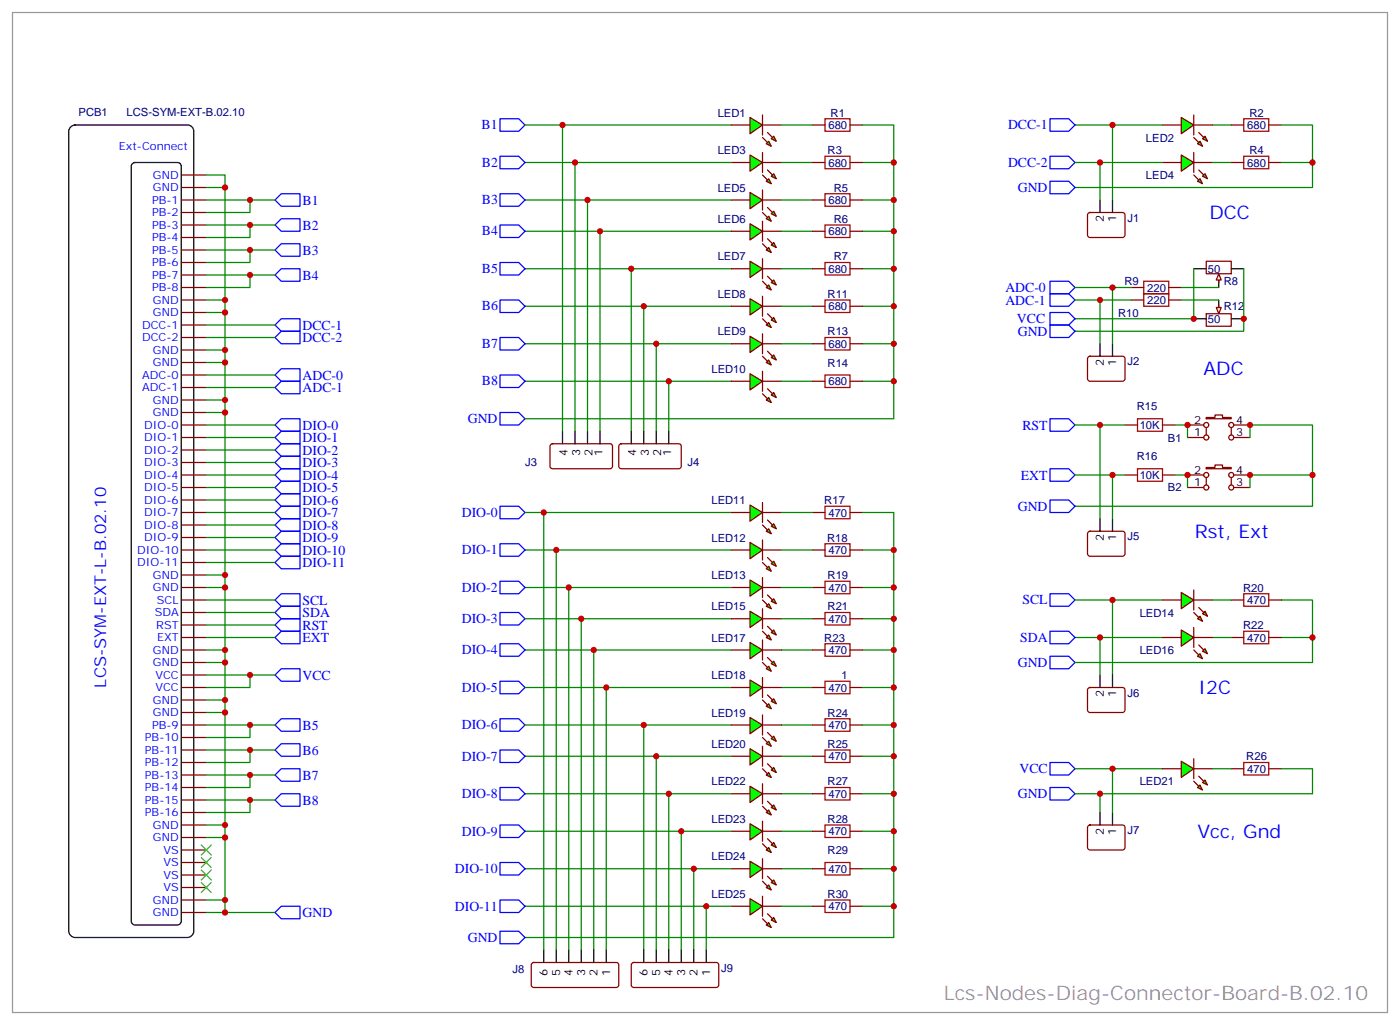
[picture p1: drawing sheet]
<svg xmlns="http://www.w3.org/2000/svg" width="395mm" height="289mm" viewBox="0 0 395 289" stroke-linecap="round" stroke-linejoin="round" font-family="sans-serif">
<path d="M141.1 33.5h5.3l1.8 1.8-1.8 1.7h-5.3zM296.3 79.4h5.3l1.8 1.7-1.8 1.8h-5.3zM296.3 82.9h5.3l1.8 1.8-1.8 1.7h-5.3zM296.3 118.2h5.3l1.8 1.7-1.8 1.8h-5.3zM296.3 132.3h5.3l1.8 1.8-1.8 1.7h-5.3zM296.3 215.2h5.3l1.8 1.8-1.8 1.7h-5.3zM296.3 222.2h5.3l1.8 1.8-1.8 1.8h-5.3z" fill="none" stroke="#00f" stroke-width=".35"/>
<path d="M148.2 35.3h58.2M303.4 217h24.7M310.4 224v5.3" fill="none" stroke="#008700" stroke-width=".35"/>
<path d="M206.4 35.3h5.3M215.2 35.3h5.3" fill="none" stroke="#870000" stroke-width=".35"/>
<g fill="#0f0" stroke="#870000" stroke-width=".35">
<path d="M217.7 39.2l.7-.7 .7 1.4z"/>
<path d="M216.3 40.6l.7-.7 .7 1.4z"/>
</g>
<g fill="#870000" stroke="#870000" stroke-width=".35">
<path d="M216.6 37.4l1.4 1.4z"/>
<path d="M215.2 38.8l1.4 1.4z"/>
</g>
<path d="M215.2 32.5v5.6z" fill="#f00" stroke="#870000" stroke-width=".35"/>
<path d="M211.7 33.2l3.5 2.1-3.5 2.4z" fill="#0f0" stroke="#870000" stroke-width=".35"/>
<path d="M232.8 33.5h7.1v3.5h-7.1z" fill="none" stroke="#a10000" stroke-width=".35"/>
<path d="M229.3 35.3h3.5M239.9 35.3h3.5M206.4 45.9h5.3M215.2 45.9h5.3" fill="none" stroke="#870000" stroke-width=".35"/>
<path d="M158.7 35.3v86.4M220.5 35.3h8.8" fill="none" stroke="#008700" stroke-width=".35"/>
<g fill="#0f0" stroke="#870000" stroke-width=".35">
<path d="M217.7 49.7l.7-.7 .7 1.4z"/>
<path d="M216.3 51.2l.7-.8 .7 1.5z"/>
</g>
<g fill="#870000" stroke="#870000" stroke-width=".35">
<path d="M216.6 48l1.4 1.4z"/>
<path d="M215.2 49.4l1.4 1.4z"/>
</g>
<path d="M215.2 43v5.7z" fill="#f00" stroke="#870000" stroke-width=".35"/>
<path d="M211.7 43.7l3.5 2.2-3.5 2.4z" fill="#0f0" stroke="#870000" stroke-width=".35"/>
<path d="M148.2 45.9h58.2" fill="none" stroke="#008700" stroke-width=".35"/>
<path d="M206.4 56.4h5.3M215.2 56.4h5.3" fill="none" stroke="#870000" stroke-width=".35"/>
<g fill="#0f0" stroke="#870000" stroke-width=".35">
<path d="M217.7 60.3l.7-.7 .7 1.4z"/>
<path d="M216.3 61.7l.7-.7 .7 1.4z"/>
</g>
<g fill="#870000" stroke="#870000" stroke-width=".35">
<path d="M216.6 58.6l1.4 1.4z"/>
<path d="M215.2 60l1.4 1.4z"/>
</g>
<path d="M215.2 53.6v5.7z" fill="#f00" stroke="#870000" stroke-width=".35"/>
<path d="M211.7 54.3l3.5 2.1-3.5 2.5z" fill="#0f0" stroke="#870000" stroke-width=".35"/>
<path d="M148.2 56.4h58.2M148.2 65.3h58.2" fill="none" stroke="#008700" stroke-width=".35"/>
<path d="M206.4 65.3h5.3M215.2 65.3h5.3" fill="none" stroke="#870000" stroke-width=".35"/>
<g fill="#0f0" stroke="#870000" stroke-width=".35">
<path d="M217.7 69.1l.7-.7 .7 1.5z"/>
<path d="M216.3 70.6l.7-.7 .7 1.4z"/>
</g>
<g fill="#870000" stroke="#870000" stroke-width=".35">
<path d="M216.6 67.4l1.4 1.4z"/>
<path d="M215.2 68.8l1.4 1.4z"/>
</g>
<path d="M215.2 62.4v5.7z" fill="#f00" stroke="#870000" stroke-width=".35"/>
<path d="M211.7 63.1l3.5 2.2-3.5 2.4z" fill="#0f0" stroke="#870000" stroke-width=".35"/>
<path d="M148.2 75.8h58.2" fill="none" stroke="#008700" stroke-width=".35"/>
<path d="M206.4 75.8h5.3M215.2 75.8h5.3" fill="none" stroke="#870000" stroke-width=".35"/>
<g fill="#0f0" stroke="#870000" stroke-width=".35">
<path d="M217.7 79.7l.7-.7 .7 1.4z"/>
<path d="M216.3 81.1l.7-.7 .7 1.4z"/>
</g>
<g fill="#870000" stroke="#870000" stroke-width=".35">
<path d="M216.6 78l1.4 1.4z"/>
<path d="M215.2 79.4l1.4 1.4z"/>
</g>
<path d="M215.2 73v5.7z" fill="#f00" stroke="#870000" stroke-width=".35"/>
<path d="M211.7 73.7l3.5 2.1-3.5 2.5z" fill="#0f0" stroke="#870000" stroke-width=".35"/>
<path d="M148.2 86.4h58.2" fill="none" stroke="#008700" stroke-width=".35"/>
<path d="M206.4 86.4h5.3M215.2 86.4h5.3" fill="none" stroke="#870000" stroke-width=".35"/>
<g fill="#0f0" stroke="#870000" stroke-width=".35">
<path d="M218.4 89.6l.7 1.4-1.4-.7z"/>
<path d="M216.3 91.7l.7-.7 .7 1.4z"/>
</g>
<g fill="#870000" stroke="#870000" stroke-width=".35">
<path d="M216.6 88.5l1.4 1.5z"/>
<path d="M215.2 90l1.4 1.4z"/>
</g>
<path d="M215.2 83.6v5.7z" fill="#f00" stroke="#870000" stroke-width=".35"/>
<path d="M211.7 84.3l3.5 2.1-3.5 2.5z" fill="#0f0" stroke="#870000" stroke-width=".35"/>
<path d="M148.2 97h58.2" fill="none" stroke="#008700" stroke-width=".35"/>
<path d="M206.4 97h5.3M215.2 97h5.3" fill="none" stroke="#870000" stroke-width=".35"/>
<g fill="#0f0" stroke="#870000" stroke-width=".35">
<path d="M217.7 100.9l.7-.7 .7 1.4z"/>
<path d="M216.3 102.3l.7-.7 .7 1.4z"/>
</g>
<g fill="#870000" stroke="#870000" stroke-width=".35">
<path d="M216.6 99.1l1.4 1.4z"/>
<path d="M215.2 100.5l1.4 1.5z"/>
</g>
<path d="M215.2 94.2v5.6z" fill="#f00" stroke="#870000" stroke-width=".35"/>
<path d="M211.7 94.9l3.5 2.1-3.5 2.5z" fill="#0f0" stroke="#870000" stroke-width=".35"/>
<path d="M148.2 107.6h58.2" fill="none" stroke="#008700" stroke-width=".35"/>
<path d="M206.4 107.6h5.3M215.2 107.6h5.3" fill="none" stroke="#870000" stroke-width=".35"/>
<g fill="#0f0" stroke="#870000" stroke-width=".35">
<path d="M217.7 111.5l.7-.7 .7 1.4z"/>
<path d="M216.3 112.9l.7-.7 .7 1.4z"/>
</g>
<g fill="#870000" stroke="#870000" stroke-width=".35">
<path d="M216.6 109.7l1.4 1.4z"/>
<path d="M215.2 111.1l1.4 1.4z"/>
</g>
<path d="M215.2 104.8v5.6z" fill="#f00" stroke="#870000" stroke-width=".35"/>
<path d="M211.7 105.5l3.5 2.1-3.5 2.5z" fill="#0f0" stroke="#870000" stroke-width=".35"/>
<g fill="none" stroke="#008700" stroke-width=".35">
<path d="M162.3 45.9v75.8M165.8 56.4v65.3M220.5 45.9h8.8M220.5 56.4h8.8M169.3 65.3v56.4M178.2 75.8v45.9M220.5 65.3h8.8M220.5 75.8h8.8M181.7 86.4v35.3M185.2 97v24.7M220.5 86.4h8.8M220.5 97h8.8"/>
<path d="M188.7 107.6v14.1M220.5 107.6h8.8M220.5 194h8.8M181.7 204.6v63.5M185.2 213.4v54.7M220.5 213.4h8.8M220.5 204.6h8.8M188.7 224v44.1M192.3 234.6v33.5M220.5 234.6h8.8M220.5 224h8.8M195.8 245.2v22.9"/>
<path d="M199.3 255.8v12.3M220.5 255.8h8.8M220.5 245.2h8.8"/>
</g>
<path d="M206.4 255.8h5.3M215.2 255.8h5.3" fill="none" stroke="#870000" stroke-width=".35"/>
<g fill="#0f0" stroke="#870000" stroke-width=".35">
<path d="M217.7 259.6l.7-.7 .7 1.5z"/>
<path d="M216.3 261.1l.7-.7 .7 1.4z"/>
</g>
<g fill="#870000" stroke="#870000" stroke-width=".35">
<path d="M216.6 257.9l1.4 1.4z"/>
<path d="M215.2 259.3l1.4 1.4z"/>
</g>
<path d="M215.2 252.9v5.7z" fill="#f00" stroke="#870000" stroke-width=".35"/>
<path d="M211.7 253.6l3.5 2.2-3.5 2.4z" fill="#0f0" stroke="#870000" stroke-width=".35"/>
<path d="M148.2 255.8h58.2" fill="none" stroke="#008700" stroke-width=".35"/>
<path d="M141.1 254h5.3l1.8 1.8-1.8 1.7h-5.3z" fill="none" stroke="#00f" stroke-width=".35"/>
<path d="M206.4 245.2h5.3M215.2 245.2h5.3" fill="none" stroke="#870000" stroke-width=".35"/>
<g fill="#0f0" stroke="#870000" stroke-width=".35">
<path d="M217.7 249.1l.7-.7 .7 1.4z"/>
<path d="M217 249.8l.7 1.4-1.4-.7z"/>
</g>
<g fill="#870000" stroke="#870000" stroke-width=".35">
<path d="M216.6 247.3l1.4 1.4z"/>
<path d="M215.2 248.7l1.4 1.4z"/>
</g>
<path d="M215.2 242.4v5.6z" fill="#f00" stroke="#870000" stroke-width=".35"/>
<path d="M211.7 243.1l3.5 2.1-3.5 2.5z" fill="#0f0" stroke="#870000" stroke-width=".35"/>
<path d="M148.2 245.2h58.2" fill="none" stroke="#008700" stroke-width=".35"/>
<path d="M141.1 243.4h5.3l1.8 1.8-1.8 1.7h-5.3z" fill="none" stroke="#00f" stroke-width=".35"/>
<path d="M206.4 234.6h5.3M215.2 234.6h5.3" fill="none" stroke="#870000" stroke-width=".35"/>
<g fill="#0f0" stroke="#870000" stroke-width=".35">
<path d="M217.7 238.5l.7-.7 .7 1.4z"/>
<path d="M216.3 239.9l.7-.7 .7 1.4z"/>
</g>
<g fill="#870000" stroke="#870000" stroke-width=".35">
<path d="M216.6 236.7l1.4 1.4z"/>
<path d="M215.2 238.1l1.4 1.4z"/>
</g>
<path d="M215.2 231.8v5.6z" fill="#f00" stroke="#870000" stroke-width=".35"/>
<path d="M211.7 232.5l3.5 2.1-3.5 2.5z" fill="#0f0" stroke="#870000" stroke-width=".35"/>
<path d="M148.2 234.6h58.2" fill="none" stroke="#008700" stroke-width=".35"/>
<path d="M141.1 232.8h5.3l1.8 1.8-1.8 1.8h-5.3z" fill="none" stroke="#00f" stroke-width=".35"/>
<path d="M206.4 224h5.3M215.2 224h5.3" fill="none" stroke="#870000" stroke-width=".35"/>
<g fill="#0f0" stroke="#870000" stroke-width=".35">
<path d="M217.7 227.9l.7-.7 .7 1.4z"/>
<path d="M216.3 229.3l.7-.7 .7 1.4z"/>
</g>
<g fill="#870000" stroke="#870000" stroke-width=".35">
<path d="M216.6 226.1l1.4 1.4z"/>
<path d="M215.2 227.5l1.4 1.5z"/>
</g>
<path d="M215.2 221.2v5.6z" fill="#f00" stroke="#870000" stroke-width=".35"/>
<path d="M211.7 221.9l3.5 2.1-3.5 2.5z" fill="#0f0" stroke="#870000" stroke-width=".35"/>
<path d="M148.2 224h58.2" fill="none" stroke="#008700" stroke-width=".35"/>
<path d="M141.1 222.2h5.3l1.8 1.8-1.8 1.8h-5.3z" fill="none" stroke="#00f" stroke-width=".35"/>
<path d="M206.4 213.4h5.3M215.2 213.4h5.3" fill="none" stroke="#870000" stroke-width=".35"/>
<g fill="#0f0" stroke="#870000" stroke-width=".35">
<path d="M218.4 216.6l.7 1.4-1.4-.7z"/>
<path d="M217 218l.7 1.4-1.4-.7z"/>
</g>
<g fill="#870000" stroke="#870000" stroke-width=".35">
<path d="M216.6 215.5l1.4 1.5z"/>
<path d="M215.2 217l1.4 1.4z"/>
</g>
<path d="M215.2 210.6v5.7z" fill="#f00" stroke="#870000" stroke-width=".35"/>
<path d="M211.7 211.3l3.5 2.1-3.5 2.5z" fill="#0f0" stroke="#870000" stroke-width=".35"/>
<path d="M148.2 213.4h58.2M148.2 204.6h58.2" fill="none" stroke="#008700" stroke-width=".35"/>
<path d="M141.1 211.7h5.3l1.8 1.7-1.8 1.8h-5.3zM141.1 202.8h5.3l1.8 1.8-1.8 1.8h-5.3z" fill="none" stroke="#00f" stroke-width=".35"/>
<path d="M206.4 204.6h5.3M215.2 204.6h5.3" fill="none" stroke="#870000" stroke-width=".35"/>
<g fill="#0f0" stroke="#870000" stroke-width=".35">
<path d="M218.4 207.8l.7 1.4-1.4-.7z"/>
<path d="M216.3 209.9l.7-.7 .7 1.4z"/>
</g>
<g fill="#870000" stroke="#870000" stroke-width=".35">
<path d="M216.6 206.7l1.4 1.4z"/>
<path d="M215.2 208.1l1.4 1.5z"/>
</g>
<path d="M215.2 201.8v5.6z" fill="#f00" stroke="#870000" stroke-width=".35"/>
<path d="M211.7 202.5l3.5 2.1-3.5 2.5z" fill="#0f0" stroke="#870000" stroke-width=".35"/>
<path d="M141.1 192.3h5.3l1.8 1.7-1.8 1.8h-5.3z" fill="none" stroke="#00f" stroke-width=".35"/>
<path d="M148.2 194h58.2" fill="none" stroke="#008700" stroke-width=".35"/>
<path d="M206.4 194h5.3M215.2 194h5.3" fill="none" stroke="#870000" stroke-width=".35"/>
<g fill="#0f0" stroke="#870000" stroke-width=".35">
<path d="M217.7 197.9l.7-.7 .7 1.4z"/>
<path d="M216.3 199.3l.7-.7 .7 1.4z"/>
</g>
<g fill="#870000" stroke="#870000" stroke-width=".35">
<path d="M216.6 196.1l1.4 1.5z"/>
<path d="M215.2 197.6l1.4 1.4z"/>
</g>
<path d="M215.2 191.2v5.7z" fill="#f00" stroke="#870000" stroke-width=".35"/>
<path d="M211.7 191.9l3.5 2.1-3.5 2.5z" fill="#0f0" stroke="#870000" stroke-width=".35"/>
<path d="M167.6 183.4v84.7M220.5 183.4h8.8M243.4 183.4h8.8v81.2h-104" fill="none" stroke="#008700" stroke-width=".35"/>
<path d="M232.8 181.7h7.1v3.5h-7.1z" fill="none" stroke="#a10000" stroke-width=".35"/>
<path d="M206.4 183.4h5.3M215.2 183.4h5.3M229.3 183.4h3.5M239.9 183.4h3.5" fill="none" stroke="#870000" stroke-width=".35"/>
<g fill="#0f0" stroke="#870000" stroke-width=".35">
<path d="M217.7 187.3l.7-.7 .7 1.4z"/>
<path d="M216.3 188.7l.7-.7 .7 1.4z"/>
</g>
<g fill="#870000" stroke="#870000" stroke-width=".35">
<path d="M216.6 185.6l1.4 1.4z"/>
<path d="M215.2 187l1.4 1.4z"/>
</g>
<path d="M215.2 180.6v5.7z" fill="#f00" stroke="#870000" stroke-width=".35"/>
<path d="M211.7 181.3l3.5 2.1-3.5 2.5z" fill="#0f0" stroke="#870000" stroke-width=".35"/>
<path d="M148.2 183.4h58.2" fill="none" stroke="#008700" stroke-width=".35"/>
<path d="M141.1 181.7h5.3l1.8 1.7-1.8 1.8h-5.3z" fill="none" stroke="#00f" stroke-width=".35"/>
<path d="M336.9 75.8h3.5M344 77.6v3.5M347.5 75.8h3.5" fill="none" stroke="#000" stroke-width=".35"/>
<path d="M340.4 73.7h7.1v3.6h-7.1zM344 78v1.7" fill="none" stroke="#870000" stroke-width=".35"/>
<path d="M344 77.3l.7 1.7h-1.4z" fill="#f0f0f0" stroke="#870000" stroke-width=".35"/>
<path d="M336.9 90h3.5M344 84.7v3.5M347.5 90h3.5" fill="none" stroke="#000" stroke-width=".35"/>
<path d="M340.4 88.5h7.1v3.6h-7.1zM344 86.1v1.7" fill="none" stroke="#870000" stroke-width=".35"/>
<path d="M343.3 86.8h1.4l-.7 1.7z" fill="#f0f0f0" stroke="#870000" stroke-width=".35"/>
<path d="M296.3 44.1h5.3l1.8 1.8-1.8 1.7h-5.3z" fill="none" stroke="#00f" stroke-width=".35"/>
<path d="M342.2 35.3h5.3" fill="none" stroke="#008700" stroke-width=".35"/>
<path d="M351 33.5h7.1v3.5h-7.1z" fill="none" stroke="#a10000" stroke-width=".35"/>
<path d="M328.1 35.3h5.3M336.9 35.3h5.3M347.5 35.3h3.5M358.1 35.3h3.5" fill="none" stroke="#870000" stroke-width=".35"/>
<g fill="#0f0" stroke="#870000" stroke-width=".35">
<path d="M340.1 38.5l.7 1.4-1.4-.7z"/>
<path d="M338 40.6l.7-.7 .7 1.4z"/>
</g>
<g fill="#870000" stroke="#870000" stroke-width=".35">
<path d="M338.3 37.4l1.4 1.4z"/>
<path d="M336.9 38.8l1.4 1.4z"/>
</g>
<path d="M336.9 32.5v5.6z" fill="#f00" stroke="#870000" stroke-width=".35"/>
<path d="M333.4 33.2l3.5 2.1-3.5 2.4z" fill="#0f0" stroke="#870000" stroke-width=".35"/>
<path d="M303.4 35.3h24.7" fill="none" stroke="#008700" stroke-width=".35"/>
<path d="M296.3 33.5h5.3l1.8 1.8-1.8 1.7h-5.3z" fill="none" stroke="#00f" stroke-width=".35"/>
<path d="M328.1 45.9h5.3M336.9 45.9h5.3M307.2 60.2l.4-.2h9.5l.4 .7-.1 5.9-.6 .4h-9.5l-.4-.7v-5.6z" fill="none" stroke="#870000" stroke-width=".35"/>
<path d="M310.4 56.4v3.6M314 56.4v3.6" fill="none" stroke="#000" stroke-width=".35"/>
<g fill="#0f0" stroke="#870000" stroke-width=".35">
<path d="M340.1 49l.7 1.4-1.4-.7z"/>
<path d="M338.7 50.4l.7 1.5-1.4-.7z"/>
</g>
<g fill="#870000" stroke="#870000" stroke-width=".35">
<path d="M338.3 48l1.4 1.4z"/>
<path d="M336.9 49.4l1.4 1.4z"/>
</g>
<path d="M336.9 43v5.7z" fill="#f00" stroke="#870000" stroke-width=".35"/>
<path d="M333.4 43.7l3.5 2.2-3.5 2.4z" fill="#0f0" stroke="#870000" stroke-width=".35"/>
<g fill="none" stroke="#008700" stroke-width=".35">
<path d="M314 35.3v21.1M361.6 35.3h8.8v17.6h-67M243.4 45.9h8.8M243.4 56.4h8.8M303.4 45.9h24.7M310.4 45.9v10.5M342.2 45.9h5.3M361.6 45.9h8.8M243.4 65.3h8.8M243.4 75.8h8.8M336.9 75.8v14.2h-33.5M351 75.8v17.7h-47.6"/>
<path d="M243.4 86.4h8.8M243.4 97h8.8M303.4 81.1h15.9M303.4 84.7h15.9M310.4 84.7v12.3M314 81.1v15.9M333.4 81.1h10.6M333.4 84.7h10.6M243.4 107.6h8.8M303.4 119.9h14.1M310.4 119.9v26.5M331.6 119.9h3.5v3.6"/>
<path d="M303.4 134.1h14.1M314 134.1v12.3M331.6 134.1h3.5v3.5M352.8 123.5v-3.6h17.6v23h-67M303.4 179.9h24.7M310.4 179.9v10.6M314 169.3v21.2M342.2 179.9h5.3M361.6 169.3h8.8v17.7h-67M361.6 179.9h8.8M243.4 194h8.8M243.4 204.6h8.8"/>
<path d="M243.4 213.4h8.8M243.4 224h8.8M243.4 234.6h8.8M243.4 245.2h8.8M243.4 255.8h8.8"/>
</g>
<g fill="none" stroke="#870000" stroke-width=".35">
<path d="M229.3 45.9h3.5M229.3 56.4h3.5M239.9 45.9h3.5M239.9 56.4h3.5M347.5 45.9h3.5M358.1 45.9h3.5M229.3 65.3h3.5M229.3 75.8h3.5M239.9 65.3h3.5M239.9 75.8h3.5M229.3 86.4h3.5M229.3 97h3.5"/>
<path d="M239.9 86.4h3.5M239.9 97h3.5M319.3 81.1h3.5M319.3 84.7h3.5M329.8 81.1h3.6M329.8 84.7h3.6M229.3 107.6h3.5M239.9 107.6h3.5M307.2 100.7l.4-.2 9.5 .1 .4 .6-.1 6-.6 .4-9.5-.1-.4-.6v-5.7zM317.5 119.9h3.5M328.1 119.9h3.5M335.1 119.9h4.6"/>
<path d="M340.4 117.8h2.5v-.7h2.1v.7h2.5v.4h-7.1zM348.2 119.9h4.6M317.5 134.1h3.5M328.1 134.1h3.5M335.1 123.5h4.6M335.1 137.6h4.6M335.1 134.1h4.6M340.4 131.9h2.5v-.7h2.1v.7h2.5v.4h-7.1zM340.4 120.7v2.1M340.4 134.8v2.1M347.5 120.7v2.1M347.5 134.8v2.1"/>
<path d="M348.2 123.5h4.6M348.2 137.6h4.6M348.2 134.1h4.6M307.2 150.1l.4-.2 9.5 .1 .4 .6-.1 6-.6 .4-9.5-.1-.4-.6v-5.7zM328.1 179.9h5.3M336.9 179.9h5.3M347.5 179.9h3.5M358.1 179.9h3.5M229.3 194h3.5M239.9 194h3.5M229.3 204.6h3.5M229.3 213.4h3.5"/>
<path d="M239.9 204.6h3.5M239.9 213.4h3.5M229.3 224h3.5M229.3 234.6h3.5M239.9 224h3.5M239.9 234.6h3.5M229.3 245.2h3.5M229.3 255.8h3.5M239.9 245.2h3.5M239.9 255.8h3.5"/>
<circle cx="340.4" cy="119.9" r=".71"/>
<circle cx="347.5" cy="119.9" r=".71"/>
<circle cx="340.4" cy="123.5" r=".71"/>
<circle cx="340.4" cy="137.6" r=".71"/>
<circle cx="340.4" cy="134.1" r=".71"/>
<circle cx="347.5" cy="123.5" r=".71"/>
<circle cx="347.5" cy="134.1" r=".71"/>
<circle cx="347.5" cy="137.6" r=".71"/>
</g>
<path d="M310.4 97v3.5M314 97v3.5M310.4 146.4v3.5M314 146.4v3.5" fill="none" stroke="#000" stroke-width=".35"/>
<g fill="none" stroke="#a10000" stroke-width=".35">
<path d="M232.8 44.1h7.1v3.5h-7.1zM232.8 54.7h7.1v3.5h-7.1zM351 44.1h7.1v3.5h-7.1zM232.8 63.5h7.1v3.5h-7.1zM232.8 74.1h7.1v3.5h-7.1zM322.8 79.4h7v3.5h-7zM232.8 84.7h7.1v3.5h-7.1zM232.8 95.2h7.1v3.6h-7.1zM322.8 82.9h7v3.5h-7zM232.8 105.8h7.1v3.6h-7.1zM321 118.2h7.1v3.5h-7.1zM321 132.3h7.1v3.5h-7.1z"/>
<path d="M351 178.2h7.1v3.5h-7.1zM232.8 192.3h7.1v3.5h-7.1zM232.8 202.8h7.1v3.6h-7.1zM232.8 211.7h7.1v3.5h-7.1zM232.8 222.2h7.1v3.6h-7.1zM232.8 232.8h7.1v3.6h-7.1zM232.8 243.4h7.1v3.5h-7.1zM232.8 254h7.1v3.5h-7.1z"/>
</g>
<path d="M296.3 51.2h5.3l1.8 1.7-1.8 1.8h-5.3zM296.3 88.2h5.3l1.8 1.8-1.8 1.7h-5.3zM296.3 91.7h5.3l1.8 1.8-1.8 1.7h-5.3zM141.1 116.4h5.3l1.8 1.8-1.8 1.7h-5.3zM296.3 141.1h5.3l1.8 1.8-1.8 1.7h-5.3zM296.3 185.2h5.3l1.8 1.8-1.8 1.7h-5.3zM141.1 262.8h5.3l1.8 1.8-1.8 1.7h-5.3z" fill="none" stroke="#00f" stroke-width=".35"/>
<g fill="#0f0" stroke="#870000" stroke-width=".35">
<path d="M340.1 183.1l.7 1.4-1.4-.7z"/>
<path d="M338 185.2l.7-.7 .7 1.4z"/>
</g>
<g fill="#870000" stroke="#870000" stroke-width=".35">
<path d="M338.3 182l1.4 1.4z"/>
<path d="M336.9 183.4l1.4 1.5z"/>
</g>
<path d="M336.9 177.1v5.6z" fill="#f00" stroke="#870000" stroke-width=".35"/>
<path d="M333.4 177.8l3.5 2.1-3.5 2.5z" fill="#0f0" stroke="#870000" stroke-width=".35"/>
<path d="M328.1 169.3h5.3M336.9 169.3h5.3M307.2 194.2l.4-.2 9.5 .1 .4 .6-.1 6-.6 .4-9.5-.1-.4-.6v-5.7z" fill="none" stroke="#870000" stroke-width=".35"/>
<path d="M310.4 190.5v3.5M314 190.5v3.5" fill="none" stroke="#000" stroke-width=".35"/>
<path d="M296.3 167.6h5.3l1.8 1.7-1.8 1.8h-5.3z" fill="none" stroke="#00f" stroke-width=".35"/>
<path d="M303.4 169.3h24.7" fill="none" stroke="#008700" stroke-width=".35"/>
<g fill="#0f0" stroke="#870000" stroke-width=".35">
<path d="M340.1 172.5l.7 1.4-1.4-.7z"/>
<path d="M338 174.6l.7-.7 .7 1.4z"/>
</g>
<g fill="#870000" stroke="#870000" stroke-width=".35">
<path d="M338.3 171.4l1.4 1.5z"/>
<path d="M336.9 172.9l1.4 1.4z"/>
</g>
<path d="M336.9 166.5v5.7z" fill="#f00" stroke="#870000" stroke-width=".35"/>
<path d="M333.4 167.2l3.5 2.1-3.5 2.5z" fill="#0f0" stroke="#870000" stroke-width=".35"/>
<path d="M351 167.6h7.1v3.5h-7.1z" fill="none" stroke="#a10000" stroke-width=".35"/>
<path d="M347.5 169.3h3.5M358.1 169.3h3.5M328.1 217h5.3M336.9 217h5.3M307.2 233l.4-.2 9.5 .1 .4 .6-.1 6-.6 .4-9.5-.1-.4-.6v-5.7z" fill="none" stroke="#870000" stroke-width=".35"/>
<path d="M342.2 169.3h5.3" fill="none" stroke="#008700" stroke-width=".35"/>
<path d="M296.3 178.2h5.3l1.8 1.7-1.8 1.8h-5.3z" fill="none" stroke="#00f" stroke-width=".35"/>
<path d="M310.4 229.3v3.5M314 229.3v3.5" fill="none" stroke="#000" stroke-width=".35"/>
<g fill="#0f0" stroke="#870000" stroke-width=".35">
<path d="M340.1 220.1l.7 1.4-1.4-.7z"/>
<path d="M338 222.2l.7-.7 .7 1.5z"/>
</g>
<g fill="#870000" stroke="#870000" stroke-width=".35">
<path d="M338.3 219.1l1.4 1.4z"/>
<path d="M336.9 220.5l1.4 1.4z"/>
</g>
<path d="M336.9 214.1v5.7z" fill="#f00" stroke="#870000" stroke-width=".35"/>
<path d="M333.4 214.8l3.5 2.2-3.5 2.4z" fill="#0f0" stroke="#870000" stroke-width=".35"/>
<path d="M232.8 153.5h7.1v3.5h-7.1zM232.8 172.9h7.1v3.5h-7.1zM232.8 164h7.1v3.6h-7.1zM351 215.2h7.1v3.5h-7.1z" fill="none" stroke="#a10000" stroke-width=".35"/>
<path d="M206.4 144.6h5.3M215.2 144.6h5.3M229.3 155.2h3.5M239.9 155.2h3.5M229.3 174.6h3.5M229.3 165.8h3.5M239.9 174.6h3.5M239.9 165.8h3.5M347.5 217h3.5M358.1 217h3.5" fill="none" stroke="#870000" stroke-width=".35"/>
<path d="M148.2 144.6h58.2M243.4 155.2h8.8M243.4 174.6h8.8M243.4 165.8h8.8M314 217v12.3M342.2 217h5.3M361.6 217h8.8v7h-67" fill="none" stroke="#008700" stroke-width=".35"/>
<path d="M141.1 142.9h5.3l1.8 1.7-1.8 1.8h-5.3z" fill="none" stroke="#00f" stroke-width=".35"/>
<g fill="#0f0" stroke="#870000" stroke-width=".35">
<path d="M217.7 148.5l.7-.7 .7 1.4z"/>
<path d="M217 149.2l.7 1.4-1.4-.7z"/>
</g>
<g fill="#870000" stroke="#870000" stroke-width=".35">
<path d="M216.6 146.8l1.4 1.4z"/>
<path d="M215.2 148.2l1.4 1.4z"/>
</g>
<path d="M215.2 141.8v5.7z" fill="#f00" stroke="#870000" stroke-width=".35"/>
<path d="M211.7 142.5l3.5 2.1-3.5 2.5z" fill="#0f0" stroke="#870000" stroke-width=".35"/>
<path d="M232.8 142.9h7.1v3.5h-7.1z" fill="none" stroke="#a10000" stroke-width=".35"/>
<path d="M206.4 155.2h5.3M215.2 155.2h5.3M229.3 144.6h3.5M239.9 144.6h3.5" fill="none" stroke="#870000" stroke-width=".35"/>
<path d="M220.5 144.6h8.8" fill="none" stroke="#008700" stroke-width=".35"/>
<g fill="#0f0" stroke="#870000" stroke-width=".35">
<path d="M217.7 159.1l.7-.7 .7 1.4z"/>
<path d="M216.3 160.5l.7-.7 .7 1.4z"/>
</g>
<g fill="#870000" stroke="#870000" stroke-width=".35">
<path d="M216.6 157.3l1.4 1.5z"/>
<path d="M215.2 158.8l1.4 1.4z"/>
</g>
<path d="M215.2 152.4v5.6z" fill="#f00" stroke="#870000" stroke-width=".35"/>
<path d="M211.7 153.1l3.5 2.1-3.5 2.5z" fill="#0f0" stroke="#870000" stroke-width=".35"/>
<path d="M148.2 155.2h58.2" fill="none" stroke="#008700" stroke-width=".35"/>
<path d="M141.1 153.5h5.3l1.8 1.7-1.8 1.8h-5.3z" fill="none" stroke="#00f" stroke-width=".35"/>
<path d="M206.4 165.8h5.3M215.2 165.8h5.3" fill="none" stroke="#870000" stroke-width=".35"/>
<g fill="#0f0" stroke="#870000" stroke-width=".35">
<path d="M218.4 169l.7 1.4-1.4-.7z"/>
<path d="M217 170.4l.7 1.4-1.4-.7z"/>
</g>
<g fill="#870000" stroke="#870000" stroke-width=".35">
<path d="M216.6 167.9l1.4 1.4z"/>
<path d="M215.2 169.3l1.4 1.4z"/>
</g>
<path d="M215.2 163v5.6z" fill="#f00" stroke="#870000" stroke-width=".35"/>
<path d="M211.7 163.7l3.5 2.1-3.5 2.5z" fill="#0f0" stroke="#870000" stroke-width=".35"/>
<path d="M148.2 165.8h58.2M148.2 174.6h58.2" fill="none" stroke="#008700" stroke-width=".35"/>
<path d="M141.1 164h5.3l1.8 1.8-1.8 1.8h-5.3zM141.1 172.9h5.3l1.8 1.7-1.8 1.8h-5.3z" fill="none" stroke="#00f" stroke-width=".35"/>
<path d="M206.4 174.6h5.3M215.2 174.6h5.3" fill="none" stroke="#870000" stroke-width=".35"/>
<g fill="#0f0" stroke="#870000" stroke-width=".35">
<path d="M217.7 178.5l.7-.7 .7 1.4z"/>
<path d="M217 179.2l.7 1.4-1.4-.7z"/>
</g>
<g fill="#870000" stroke="#870000" stroke-width=".35">
<path d="M216.6 176.7l1.4 1.5z"/>
<path d="M215.2 178.2l1.4 1.4z"/>
</g>
<path d="M215.2 171.8v5.6z" fill="#f00" stroke="#870000" stroke-width=".35"/>
<path d="M211.7 172.5l3.5 2.1-3.5 2.5z" fill="#0f0" stroke="#870000" stroke-width=".35"/>
<path d="M243.4 35.3h8.8v82.9h-104M370.4 134.1h-17.6v3.5M153.5 144.6v123.5M157 155.2v112.9M220.5 155.2h8.8M243.4 144.6h8.8v38.8M160.5 165.8v102.3M164 174.6v93.5M220.5 165.8h8.8M220.5 174.6h8.8M171.1 194v74.1" fill="none" stroke="#008700" stroke-width=".35"/>
<path d="M150.2 271.8l.4-.2 23.6 .1 .4 .6v6l-.7 .4-23.5-.1-.5-.6v-5.7zM178.4 271.8l.5-.2 23.5 .1 .4 .6v6l-.7 .4-23.5-.1-.4-.6v-5.7z" fill="none" stroke="#870000" stroke-width=".35"/>
<path d="M153.5 268.1v3.5M157 268.1v3.5M160.5 268.1v3.5M164 268.1v3.5M167.6 268.1v3.5M171.1 268.1v3.5M181.7 268.1v3.5M185.2 268.1v3.5M188.7 268.1v3.5M192.3 268.1v3.5M195.8 268.1v3.5M199.3 268.1v3.5" fill="none" stroke="#000" stroke-width=".35"/>
<path d="M141.1 44.1h5.3l1.8 1.8-1.8 1.7h-5.3zM141.1 54.7h5.3l1.8 1.7-1.8 1.8h-5.3zM141.1 63.5h5.3l1.8 1.8-1.8 1.7h-5.3zM141.1 74.1h5.3l1.8 1.7-1.8 1.8h-5.3zM141.1 84.7h5.3l1.8 1.7-1.8 1.8h-5.3zM141.1 95.2h5.3l1.8 1.8-1.8 1.8h-5.3zM141.1 105.8h5.3l1.8 1.8-1.8 1.8h-5.3z" fill="none" stroke="#00f" stroke-width=".35"/>
<path d="M3.5 3.5h388.1v282.3h-388.1z" fill="none" stroke="#999" stroke-width=".35"/>
<path d="M20 35.8l1.2-.5h31.7a1.76 1.76 0 0 1 1.8 1.7v225.8a1.89 1.89 0 0 1-1.8 1.8h-31.7a1.89 1.89 0 0 1-1.8-1.8v-225.8z" fill="#fff" stroke="#000" stroke-width=".35"/>
<g fill="none" stroke="#870000" stroke-width=".35">
<path d="M51.2 49.4h7M51.2 52.9h7M51.2 56.4h7M51.2 60h7M51.2 63.5h7M51.2 67h7M51.2 70.6h7M51.2 74.1h7M51.2 77.6h7M51.2 84.7h7M51.2 88.2h7M51.2 98.8h7"/>
<path d="M51.2 95.2h7M51.2 91.7h7M51.2 81.1h7M51.2 119.9h7M51.2 116.4h7M51.2 112.9h7M51.2 109.4h7M51.2 105.8h7M51.2 102.3h7M51.2 137.6h7M51.2 134.1h7M51.2 130.5h7"/>
<path d="M51.2 127h7M51.2 123.5h7M155.5 125.4l.4-.2 16.5 .1 .5 .6-.1 6-.6 .4-16.5-.1-.5-.6v-5.7zM174.9 125.4l.4-.2 16.5 .1 .5 .6-.1 6-.6 .4-16.5-.1-.5-.6v-5.7zM51.2 158.8h7M51.2 155.2h7M51.2 151.7h7M51.2 148.2h7M51.2 144.6h7M51.2 141.1h7M51.2 179.9h7M51.2 176.4h7"/>
<path d="M51.2 172.9h7M51.2 169.3h7M51.2 165.8h7M51.2 162.3h7M51.2 187h7M51.2 183.4h7M51.2 197.6h7M51.2 194h7M51.2 190.5h7M51.2 201.1h7M51.2 208.1h7M51.2 218.7h7"/>
<path d="M51.2 215.2h7M51.2 211.7h7M51.2 204.6h7M51.2 229.3h7M51.2 225.8h7M51.2 222.2h7M51.2 239.9h7M51.2 236.4h7M51.2 232.8h7M51.2 257.5h7M51.2 254h7M51.2 250.5h7"/>
<path d="M51.2 246.9h7M51.2 243.4h7"/>
</g>
<path d="M37.3 46.3l.8-.4h12l.6 .2 .5 .8v213.1l-.3 .6-.8 .5h-12l-.6-.3-.5-.8v-213.1zM158.7 121.7v3.5M162.3 121.7v3.5M165.8 121.7v3.5M169.3 121.7v3.5M178.2 121.7v3.5M181.7 121.7v3.5M185.2 121.7v3.5M188.7 121.7v3.5" fill="none" stroke="#000" stroke-width=".35"/>
<g fill="none" stroke="#00f" stroke-width=".35">
<path d="M77.6 56.4l1.8-1.7h5.3v3.5h-5.3zM77.6 77.6l1.8-1.8h5.3v3.6h-5.3zM77.6 70.6l1.8-1.8h5.3v3.5h-5.3zM77.6 63.5l1.8-1.8h5.3v3.6h-5.3zM77.6 95.2l1.8-1.7h5.3v3.5h-5.3zM77.6 91.7l1.8-1.7h5.3v3.5h-5.3zM77.6 119.9l1.8-1.7h5.3v3.5h-5.3zM77.6 109.4l1.8-1.8h5.3v3.5h-5.3zM77.6 105.8l1.8-1.7h5.3v3.5h-5.3zM77.6 137.6l1.8-1.8h5.3v3.5h-5.3zM77.6 134.1l1.8-1.8h5.3v3.5h-5.3zM77.6 127l1.8-1.8h5.3v3.6h-5.3z"/>
<path d="M77.6 123.5l1.8-1.8h5.3v3.5h-5.3zM79.4 128.8h5.3v3.5h-5.3l-1.8-1.8zM77.6 158.8l1.8-1.8h5.3v3.5h-5.3zM77.6 155.2l1.8-1.7h5.3v3.5h-5.3zM77.6 151.7l1.8-1.8h5.3v3.6h-5.3zM77.6 148.2l1.8-1.8h5.3v3.5h-5.3zM77.6 144.6l1.8-1.7h5.3v3.5h-5.3zM77.6 141.1l1.8-1.8h5.3v3.6h-5.3zM77.6 179.9l1.8-1.7h5.3v3.5h-5.3zM77.6 176.4l1.8-1.8h5.3v3.6h-5.3zM77.6 172.9l1.8-1.8h5.3v3.5h-5.3zM77.6 169.3l1.8-1.7h5.3v3.5h-5.3z"/>
<path d="M77.6 190.5l1.8-1.8h5.3v3.6h-5.3zM77.6 218.7l1.8-1.7h5.3v3.5h-5.3zM77.6 211.7l1.8-1.8h5.3v3.5h-5.3zM77.6 204.6l1.8-1.8h5.3v3.6h-5.3zM77.6 225.8l1.8-1.8h5.3v3.5h-5.3zM77.6 257.5l1.8-1.7h5.3v3.5h-5.3z"/>
</g>
<g fill="none" stroke="#008700" stroke-width=".35">
<path d="M58.2 49.4h5.3v208.1M58.2 56.4h19.4M58.2 52.9h5.3M70.6 56.4v3.6h-12.4M58.2 63.5h19.4M58.2 70.6h19.4M58.2 77.6h19.4M70.6 63.5v3.5h-12.4M70.6 70.6v3.5h-12.4M70.6 77.6v3.5h-12.4M58.2 91.7h19.4M58.2 95.2h19.4"/>
<path d="M58.2 84.7h5.3M58.2 88.2h5.3M58.2 98.8h5.3M58.2 105.8h19.4M58.2 109.4h19.4M58.2 119.9h19.4M58.2 102.3h5.3M58.2 112.9h5.3M58.2 116.4h5.3M58.2 123.5h19.4M58.2 127h19.4M58.2 130.5h19.4"/>
<path d="M58.2 134.1h19.4M58.2 137.6h19.4M58.2 141.1h19.4M58.2 144.6h19.4M58.2 148.2h19.4M58.2 151.7h19.4M58.2 155.2h19.4M58.2 158.8h19.4M58.2 179.9h19.4M58.2 176.4h19.4M58.2 172.9h19.4M58.2 169.3h19.4"/>
<path d="M58.2 162.3h5.3M58.2 165.8h5.3M58.2 190.5h19.4M58.2 183.4h5.3M58.2 187h5.3M58.2 197.6h5.3M70.6 190.5v3.5h-12.4M58.2 204.6h19.4M58.2 211.7h19.4M58.2 218.7h19.4M58.2 201.1h5.3M70.6 204.6v3.5h-12.4"/>
<path d="M70.6 211.7v3.5h-12.4M70.6 218.7v3.5h-12.4M58.2 225.8h19.4M58.2 232.8h5.3M58.2 236.4h5.3M70.6 225.8v3.5h-12.4M58.2 257.5h19.4M58.2 254h5.3"/>
</g>
<path d="M56.8 238.5l2.8 2.8M59.6 238.5l-2.8 2.8M56.8 242l2.8 2.8M56.8 245.5l2.8 2.9M56.8 249.1l2.8 2.8M59.6 242l-2.8 2.8M59.6 245.5l-2.8 2.9M59.6 249.1l-2.8 2.8" fill="none" stroke="#3c3" stroke-width=".35"/>
<g fill="#c00">
<circle cx="158.8" cy="35.3" r=".88"/>
<circle cx="165.8" cy="56.4" r=".88"/>
<circle cx="169.3" cy="65.3" r=".88"/>
<circle cx="199.3" cy="255.8" r=".88"/>
<circle cx="195.8" cy="245.2" r=".88"/>
<circle cx="192.3" cy="234.6" r=".88"/>
<circle cx="188.7" cy="224" r=".88"/>
<circle cx="185.2" cy="213.4" r=".88"/>
<circle cx="181.7" cy="204.6" r=".88"/>
<circle cx="167.6" cy="183.4" r=".88"/>
<circle cx="336.9" cy="90" r=".88"/>
<circle cx="351" cy="90" r=".88"/>
<circle cx="335.1" cy="119.9" r=".88"/>
<circle cx="335.1" cy="134.1" r=".88"/>
<circle cx="314" cy="134.1" r=".88"/>
<circle cx="310.4" cy="84.7" r=".88"/>
<circle cx="314" cy="81.1" r=".88"/>
<circle cx="252.2" cy="194" r=".88"/>
<circle cx="252.2" cy="204.6" r=".88"/>
<circle cx="252.2" cy="213.4" r=".88"/>
<circle cx="252.2" cy="224" r=".88"/>
<circle cx="252.2" cy="234.6" r=".88"/>
<circle cx="252.2" cy="245.2" r=".88"/>
<circle cx="252.2" cy="255.8" r=".88"/>
<circle cx="314" cy="35.3" r=".88"/>
<circle cx="314" cy="169.3" r=".88"/>
<circle cx="310.4" cy="179.9" r=".88"/>
<circle cx="370.4" cy="179.9" r=".88"/>
<circle cx="314" cy="217" r=".88"/>
<circle cx="310.4" cy="45.9" r=".88"/>
<circle cx="370.4" cy="45.9" r=".88"/>
<circle cx="310.4" cy="224" r=".88"/>
<circle cx="252.2" cy="183.4" r=".88"/>
<circle cx="252.2" cy="174.6" r=".88"/>
<circle cx="252.2" cy="165.8" r=".88"/>
<circle cx="252.2" cy="155.2" r=".88"/>
<circle cx="171.1" cy="194" r=".88"/>
<circle cx="164" cy="174.6" r=".88"/>
<circle cx="157" cy="155.2" r=".88"/>
<circle cx="153.5" cy="144.6" r=".88"/>
<circle cx="252.2" cy="107.6" r=".88"/>
<circle cx="252.2" cy="97" r=".88"/>
<circle cx="252.2" cy="86.4" r=".88"/>
<circle cx="252.2" cy="75.8" r=".88"/>
<circle cx="252.2" cy="65.3" r=".88"/>
<circle cx="252.2" cy="56.4" r=".88"/>
<circle cx="252.2" cy="45.9" r=".88"/>
<circle cx="162.3" cy="45.9" r=".88"/>
<circle cx="310.4" cy="119.9" r=".88"/>
<circle cx="370.4" cy="134.1" r=".88"/>
<circle cx="352.8" cy="134.1" r=".88"/>
<circle cx="160.5" cy="165.8" r=".88"/>
<circle cx="352.8" cy="119.9" r=".88"/>
<circle cx="70.6" cy="56.4" r=".88"/>
<circle cx="70.6" cy="63.5" r=".88"/>
<circle cx="70.6" cy="70.6" r=".88"/>
<circle cx="70.6" cy="77.6" r=".88"/>
<circle cx="70.6" cy="204.6" r=".88"/>
<circle cx="70.6" cy="211.7" r=".88"/>
<circle cx="70.6" cy="218.7" r=".88"/>
<circle cx="70.6" cy="190.5" r=".88"/>
<circle cx="70.6" cy="225.8" r=".88"/>
<circle cx="63.5" cy="257.5" r=".88"/>
<circle cx="63.5" cy="52.9" r=".88"/>
<circle cx="63.5" cy="84.7" r=".88"/>
<circle cx="63.5" cy="88.2" r=".88"/>
<circle cx="63.5" cy="98.8" r=".88"/>
<circle cx="63.5" cy="102.3" r=".88"/>
<circle cx="63.5" cy="112.9" r=".88"/>
<circle cx="63.5" cy="116.4" r=".88"/>
<circle cx="63.5" cy="162.3" r=".88"/>
<circle cx="63.5" cy="165.8" r=".88"/>
<circle cx="63.5" cy="183.4" r=".88"/>
<circle cx="63.5" cy="187" r=".88"/>
<circle cx="63.5" cy="197.6" r=".88"/>
<circle cx="63.5" cy="201.1" r=".88"/>
<circle cx="63.5" cy="232.8" r=".88"/>
<circle cx="63.5" cy="236.4" r=".88"/>
<circle cx="63.5" cy="254" r=".88"/>
<circle cx="188.7" cy="107.6" r=".88"/>
<circle cx="185.2" cy="97" r=".88"/>
<circle cx="181.7" cy="86.4" r=".88"/>
<circle cx="178.2" cy="75.8" r=".88"/>
</g>
<text font-size="5.6" fill="#999" x="266.3" y="282.2">Lcs-Nodes-Diag-Connector-Board-B.02.10</text>
<g font-size="5.3" fill="#00f">
<text x="341.3" y="61.7">DCC</text>
<text x="339.6" y="105.8">ADC</text>
<text x="337.2" y="151.7">Rst, Ext</text>
<text x="338.2" y="195.8">I2C</text>
<text x="338" y="236.4">Vcc, Gnd</text>
</g>
<text font-size="4.6" fill="#00f" x="30" y="194" transform="rotate(-90 30 194)">LCS-SYM-EXT-L-B.02.10</text>
<g font-size="3.9" fill="#00f">
<text x="135.9" y="36.5">B1</text>
<text x="284.5" y="36.5">DCC-1</text>
<text x="136" y="47">B2</text>
<text x="284.5" y="47.1">DCC-2</text>
<text x="85.4" y="57.8">B1</text>
<text x="136" y="57.6">B3</text>
<text x="287.2" y="54.2">GND</text>
<text x="85.4" y="64.9">B2</text>
<text x="85.4" y="72">B3</text>
<text x="136" y="66.4">B4</text>
<text x="136" y="77">B5</text>
<text x="85.4" y="79">B4</text>
<text x="283.7" y="82.5">ADC-0</text>
<text x="136" y="87.6">B6</text>
<text x="283.7" y="86">ADC-1</text>
<text x="85.4" y="93">DCC-1</text>
<text x="287" y="91.3">VCC</text>
<text x="287.2" y="94.8">GND</text>
<text x="85.4" y="96.5">DCC-2</text>
<text x="136" y="98.2">B7</text>
<text x="85.4" y="107.2">ADC-0</text>
<text x="85.4" y="110.7">ADC-1</text>
<text x="136" y="108.8">B8</text>
<text x="132" y="119.5">GND</text>
<text x="85.4" y="124.8">DIO-1</text>
<text x="85.4" y="121.3">DIO-0</text>
<text x="288.6" y="121.3">RST</text>
<text x="85.4" y="131.8">DIO-3</text>
<text x="85.4" y="128.3">DIO-2</text>
<text x="85.4" y="135.4">DIO-4</text>
<text x="288.1" y="135.4">EXT</text>
<text x="85.4" y="142.4">DIO-6</text>
<text x="85.4" y="138.9">DIO-5</text>
<text x="85.4" y="149.5">DIO-8</text>
<text x="85.4" y="146">DIO-7</text>
<text x="130.3" y="145.9">DIO-0</text>
<text x="287.2" y="144.2">GND</text>
<text x="85.4" y="153">DIO-9</text>
<text x="85.4" y="160.1">DIO-11</text>
<text x="85.4" y="156.5">DIO-10</text>
<text x="130.3" y="156.5">DIO-1</text>
<text x="130.3" y="167.1">DIO-2</text>
<text x="85.4" y="170.7">SCL</text>
<text x="288.6" y="170.6">SCL</text>
<text x="85.4" y="177.7">RST</text>
<text x="85.4" y="174.2">SDA</text>
<text x="130.3" y="175.9">DIO-3</text>
<text x="85.4" y="181.2">EXT</text>
<text x="130.3" y="184.7">DIO-4</text>
<text x="287.9" y="181.2">SDA</text>
<text x="85.4" y="191.8">VCC</text>
<text x="287.2" y="188.3">GND</text>
<text x="130.3" y="195.3">DIO-5</text>
<text x="85.4" y="206">B5</text>
<text x="130.3" y="205.9">DIO-6</text>
<text x="85.4" y="213.1">B6</text>
<text x="130.3" y="214.7">DIO-7</text>
<text x="85.4" y="220.1">B7</text>
<text x="287.7" y="218.3">VCC</text>
<text x="85.4" y="227.2">B8</text>
<text x="130.3" y="225.3">DIO-8</text>
<text x="287.2" y="225.3">GND</text>
<text x="130.3" y="235.9">DIO-9</text>
<text x="128.4" y="246.5">DIO-10</text>
<text x="128.4" y="257">DIO-11</text>
<text x="85.4" y="258.8">GND</text>
<text x="132" y="265.9">GND</text>
</g>
<g font-size="3.2" fill="#000080">
<text x="22.2" y="32.9">PCB1</text>
<text x="35.7" y="32.9">LCS-SYM-EXT-B.02.10</text>
<text x="202.6" y="32.9">LED1</text>
<text x="234.4" y="32.9">R1</text>
<text x="352.6" y="32.9">R2</text>
<text x="233.8" y="36.4">680</text>
<text x="323.4" y="39.9">LED2</text>
<text x="352" y="36.4">680</text>
<text x="202.6" y="43.5">LED3</text>
<text x="233.6" y="43.5">R3</text>
<text x="233.8" y="47">680</text>
<text x="352" y="47">680</text>
<text x="352.6" y="43.5">R4</text>
<text x="323.4" y="50.5">LED4</text>
<text x="202.6" y="54.1">LED5</text>
<text x="233.8" y="57.6">680</text>
<text x="235.3" y="54">R5</text>
<text x="202.6" y="62.9">LED6</text>
<text x="235.3" y="62.9">R6</text>
<text x="318.2" y="62.5">J1</text>
<text x="233.8" y="66.4">680</text>
<text x="202.6" y="73.5">LED7</text>
<text x="233.8" y="77">680</text>
<text x="235.3" y="73.5">R7</text>
<text x="340.9" y="77">50</text>
<text x="317.3" y="80.5">R9</text>
<text x="323.8" y="82.3">220</text>
<text x="345.4" y="80.5">R8</text>
<text x="202.6" y="84.1">LED8</text>
<text x="233.6" y="84">R11</text>
<text x="233.8" y="87.6">680</text>
<text x="315.5" y="89.3">R10</text>
<text x="323.8" y="85.8">220</text>
<text x="345.4" y="87.6">R12</text>
<text x="202.6" y="94.6">LED9</text>
<text x="233.6" y="94.6">R13</text>
<text x="340.9" y="91.1">50</text>
<text x="233.8" y="98.2">680</text>
<text x="200.8" y="105.2">LED10</text>
<text x="233.6" y="103.4">R14</text>
<text x="318.2" y="103.1">J2</text>
<text x="233.8" y="108.8">680</text>
<text x="320.8" y="115.8">R15</text>
<text x="321.7" y="121.1">10K</text>
<text x="329.6" y="124.6">B1</text>
<text x="148.2" y="131.6">J3</text>
<text x="194.1" y="131.6">J4</text>
<text x="320.8" y="129.9">R16</text>
<text x="321.7" y="135.2">10K</text>
<text x="200.8" y="142.3">LED11</text>
<text x="232.6" y="142.2">R17</text>
<text x="329.6" y="138.7">B2</text>
<text x="233.8" y="145.8">470</text>
<text x="200.8" y="152.8">LED12</text>
<text x="233.4" y="152.8">R18</text>
<text x="318.2" y="152.5">J5</text>
<text x="233.8" y="156.4">470</text>
<text x="200.8" y="163.4">LED13</text>
<text x="233.6" y="163.4">R19</text>
<text x="233.8" y="167">470</text>
<text x="350.8" y="166.9">R20</text>
<text x="200.8" y="172.3">LED15</text>
<text x="233.6" y="172.2">R21</text>
<text x="321.6" y="174">LED14</text>
<text x="352" y="170.5">470</text>
<text x="233.8" y="175.8">470</text>
<text x="350.8" y="177.5">R22</text>
<text x="200.8" y="181.1">LED17</text>
<text x="232.6" y="181">R23</text>
<text x="233.8" y="184.6">470</text>
<text x="321.6" y="184.6">LED16</text>
<text x="352" y="181.1">470</text>
<text x="200.8" y="191.7">LED18</text>
<text x="237.5" y="191.6">1</text>
<text x="233.8" y="195.2">470</text>
<text x="318.2" y="196.6">J6</text>
<text x="200.8" y="202.2">LED19</text>
<text x="233.6" y="202.2">R24</text>
<text x="233.8" y="205.8">470</text>
<text x="200.8" y="211.1">LED20</text>
<text x="233.6" y="211">R25</text>
<text x="233.8" y="214.6">470</text>
<text x="351.7" y="214.5">R26</text>
<text x="200.8" y="221.6">LED22</text>
<text x="233.6" y="221.6">R27</text>
<text x="321.6" y="221.6">LED21</text>
<text x="352" y="218.1">470</text>
<text x="233.8" y="225.2">470</text>
<text x="200.8" y="232.2">LED23</text>
<text x="233.6" y="232.2">R28</text>
<text x="233.8" y="235.8">470</text>
<text x="318.2" y="235.4">J7</text>
<text x="200.8" y="242.8">LED24</text>
<text x="233.6" y="241">R29</text>
<text x="233.8" y="246.3">470</text>
<text x="200.8" y="253.4">LED25</text>
<text x="233.6" y="253.4">R30</text>
<text x="233.8" y="256.9">470</text>
<text x="144.7" y="274.5">J8</text>
<text x="203.6" y="274.2">J9</text>
</g>
<g font-size="3.2" fill="#00f">
<text x="33.5" y="42.3">Ext-Connect</text>
<text x="43.2" y="50.4">GND</text>
<text x="43.2" y="54">GND</text>
<text x="42.9" y="57.5">PB-1</text>
<text x="42.9" y="61">PB-2</text>
<text x="42.9" y="64.6">PB-3</text>
<text x="42.9" y="68.1">PB-4</text>
<text x="42.9" y="71.6">PB-5</text>
<text x="42.9" y="75.1">PB-6</text>
<text x="42.9" y="78.7">PB-7</text>
<text x="42.9" y="82.2">PB-8</text>
<text x="43.2" y="85.7">GND</text>
<text x="43.2" y="89.3">GND</text>
<text x="40.1" y="92.8">DCC-1</text>
<text x="40.1" y="96.3">DCC-2</text>
<text x="43.2" y="99.8">GND</text>
<text x="40.2" y="106.9">ADC-0</text>
<text x="43.2" y="103.4">GND</text>
<text x="40.2" y="110.4">ADC-1</text>
<text x="43.2" y="113.9">GND</text>
<text x="43.2" y="117.5">GND</text>
<text x="40.7" y="124.5">DIO-1</text>
<text x="40.7" y="121">DIO-0</text>
<text x="40.7" y="131.6">DIO-3</text>
<text x="40.7" y="128.1">DIO-2</text>
<text x="40.7" y="135.1">DIO-4</text>
<text x="40.7" y="142.2">DIO-6</text>
<text x="40.7" y="138.6">DIO-5</text>
<text x="40.7" y="149.2">DIO-8</text>
<text x="40.7" y="145.7">DIO-7</text>
<text x="40.7" y="152.8">DIO-9</text>
<text x="38.7" y="159.8">DIO-11</text>
<text x="38.7" y="156.3">DIO-10</text>
<text x="43.2" y="166.9">GND</text>
<text x="43.2" y="163.3">GND</text>
<text x="43.7" y="173.9">SDA</text>
<text x="44.3" y="170.4">SCL</text>
<text x="44.1" y="177.4">RST</text>
<text x="43.2" y="184.5">GND</text>
<text x="44.3" y="181">EXT</text>
<text x="43.2" y="188">GND</text>
<text x="43.8" y="191.6">VCC</text>
<text x="43.8" y="195.1">VCC</text>
<text x="43.2" y="198.6">GND</text>
<text x="43.2" y="202.1">GND</text>
<text x="40.9" y="209.2">PB-10</text>
<text x="42.9" y="205.7">PB-9</text>
<text x="40.9" y="212.7">PB-11</text>
<text x="40.9" y="219.8">PB-13</text>
<text x="40.9" y="216.3">PB-12</text>
<text x="40.9" y="226.8">PB-15</text>
<text x="40.9" y="223.3">PB-14</text>
<text x="40.9" y="230.4">PB-16</text>
<text x="43.2" y="233.9">GND</text>
<text x="43.2" y="237.4">GND</text>
<text x="46.1" y="244.5">VS</text>
<text x="46.1" y="240.9">VS</text>
<text x="46.1" y="251.5">VS</text>
<text x="46.1" y="248">VS</text>
<text x="43.2" y="255.1">GND</text>
<text x="43.2" y="258.6">GND</text>
</g>
<g font-size="3.2">
<text x="311.5" y="62.7" transform="rotate(-90 311.5 62.7)">2</text>
<text x="315" y="62.7" transform="rotate(-90 315 62.7)">1</text>
<text x="311.5" y="103.3" transform="rotate(-90 311.5 103.3)">2</text>
<text x="315" y="103.3" transform="rotate(-90 315 103.3)">1</text>
<text x="337" y="119.6">2</text>
<text x="348.9" y="119.6">4</text>
<text x="337" y="123.1">1</text>
<text x="348.9" y="123.1">3</text>
<text x="160.2" y="128.6" transform="rotate(-90 160.2 128.6)">4</text>
<text x="163.7" y="128.6" transform="rotate(-90 163.7 128.6)">3</text>
<text x="167.2" y="128.6" transform="rotate(-90 167.2 128.6)">2</text>
<text x="170" y="128.6" transform="rotate(-90 170 128.6)">1</text>
<text x="179.6" y="128.6" transform="rotate(-90 179.6 128.6)">4</text>
<text x="183.1" y="128.6" transform="rotate(-90 183.1 128.6)">3</text>
<text x="186.6" y="128.6" transform="rotate(-90 186.6 128.6)">2</text>
<text x="189.4" y="128.6" transform="rotate(-90 189.4 128.6)">1</text>
<text x="337" y="137.2">1</text>
<text x="337" y="133.7">2</text>
<text x="348.9" y="137.2">3</text>
<text x="348.9" y="133.7">4</text>
<text x="311.5" y="152.7" transform="rotate(-90 311.5 152.7)">2</text>
<text x="315" y="152.7" transform="rotate(-90 315 152.7)">1</text>
<text x="311.5" y="196.8" transform="rotate(-90 311.5 196.8)">2</text>
<text x="315" y="196.8" transform="rotate(-90 315 196.8)">1</text>
<text x="311.5" y="235.6" transform="rotate(-90 311.5 235.6)">2</text>
<text x="315" y="235.6" transform="rotate(-90 315 235.6)">1</text>
<text x="154.5" y="275.4" transform="rotate(-90 154.5 275.4)">6</text>
<text x="158" y="275.4" transform="rotate(-90 158 275.4)">5</text>
<text x="161.6" y="275.4" transform="rotate(-90 161.6 275.4)">4</text>
<text x="165.1" y="275.4" transform="rotate(-90 165.1 275.4)">3</text>
<text x="168.6" y="275.4" transform="rotate(-90 168.6 275.4)">2</text>
<text x="172.2" y="275.4" transform="rotate(-90 172.2 275.4)">1</text>
<text x="182.7" y="275.4" transform="rotate(-90 182.7 275.4)">6</text>
<text x="186.3" y="275.4" transform="rotate(-90 186.3 275.4)">5</text>
<text x="189.8" y="275.4" transform="rotate(-90 189.8 275.4)">4</text>
<text x="193.3" y="275.4" transform="rotate(-90 193.3 275.4)">3</text>
<text x="196.8" y="275.4" transform="rotate(-90 196.8 275.4)">2</text>
<text x="200.4" y="275.4" transform="rotate(-90 200.4 275.4)">1</text>
</g>
</svg>
